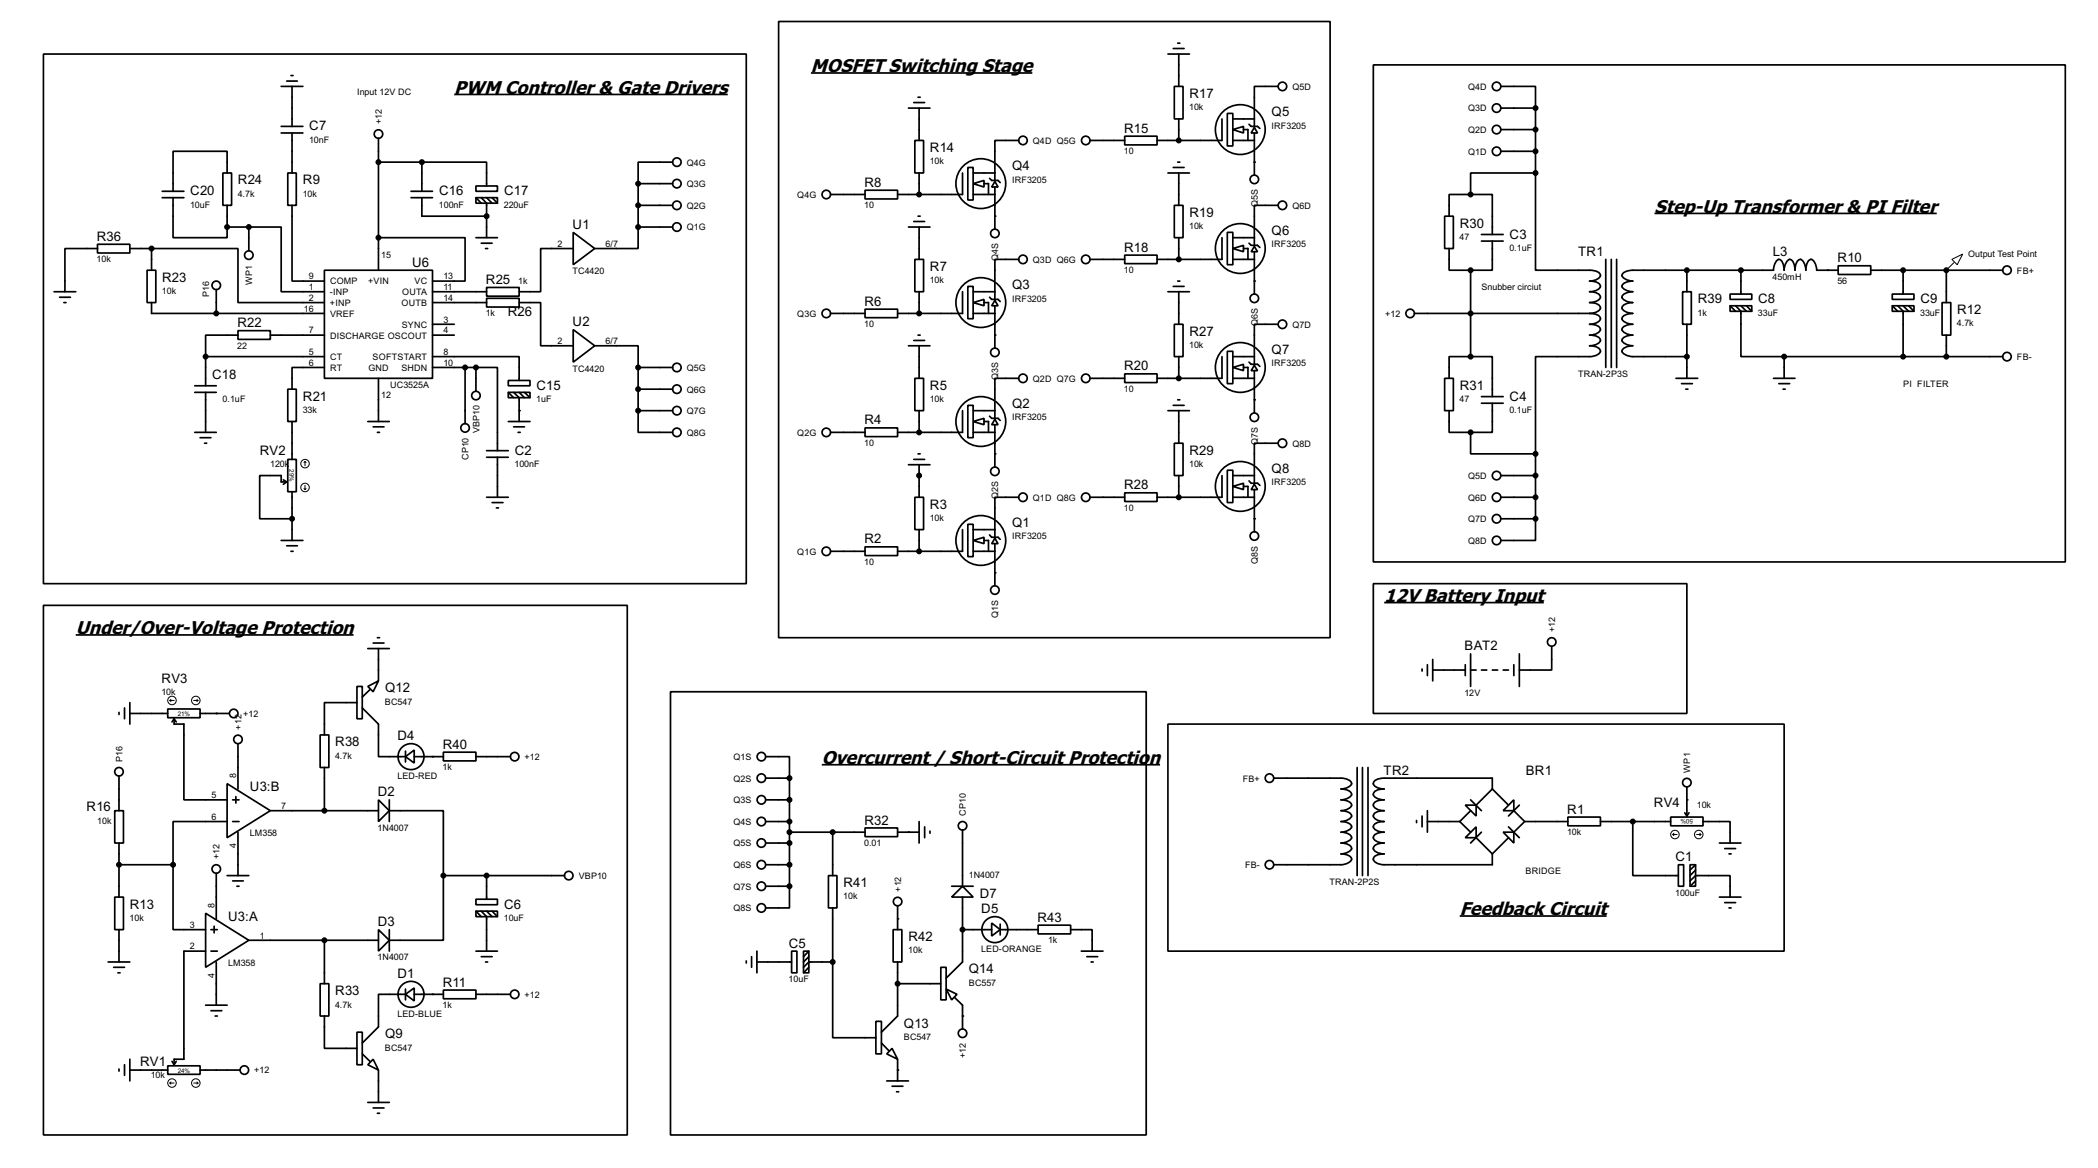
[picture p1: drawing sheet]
<svg xmlns="http://www.w3.org/2000/svg" width="493mm" height="274mm" viewBox="0 0 493 274" stroke-linecap="round" stroke-linejoin="round" font-family="sans-serif">
<g fill="none" stroke="#000" stroke-width=".4">
<path d="M10.2 12.7h165.1v124.5h-165.1zM67.4 19.1h2.5M68.4 17.8h.5M182.9 5.1h129.6v144.8h-129.6zM190.5 17.2h52M274.4 12.7h5M275.6 11.4h2.6M276.7 10.2h.5M276.9 12.7v7.6M322.6 15.3h162.6v116.8h-162.6zM66.1 20.3h5.1M66.1 29.7h5.1"/>
<path d="M66.1 31.3h5.1M68.6 20.3v9.4M68.6 31.3v9.4M88.9 32.5v31M88.9 38.1h10.2M99.1 38.1h15.2v5.6M99.1 38.1v6.9M106.7 22.2h64.3M158 38.1h-8.1v5.1M213.4 25.4h5.1M214.7 24.1h2.5M214.9 33h2.1v7.7h-2.1z"/>
<path d="M215.7 22.9h.5M215.9 25.4v7.6M227.4 39.4h1.2v7.6h-1.2zM233.7 38.4v4M239.3 33h-5.6v5.1M256.1 33h8.1M264.2 32h7.6v2.1h-7.6zM275.6 39.4h2.6M275.9 20.3h2v7.7h-2zM276.7 38.1h.5M276.9 28v5M287.1 28v5h-15.3"/>
<path d="M288.3 26.7h1.3v7.6h-1.3zM289.6 30.5l2.5-.8v1.6zM289.6 33h5.1M289.6 28h5.1M292.1 30.5h1.1v2.5M293.4 29.2l.5 .5h1.5l.6 .5M294.7 30l.7 1.3h-1.5zM294.7 25.7v4M294.7 31.3v9.9M300.3 20.3h-5.6v5.1M352.6 20.3h8.1v5.1M352.6 25.4h8.1"/>
<path d="M352.6 30.5h8.1M352.6 35.6h8.1M360.7 25.4v15.3M22.9 57.4h7.6v2.1h-7.6zM22.9 58.4h-7.6v10.2M30.5 58.4h5.1M35.6 58.4h20.3v12.7h20.3M35.6 58.4v5.1M38.1 45h5.1M38.1 46.5h5.1M40.7 46.5v9.4h12.7v-2.5M52.4 40.7h2v7.6h-2z"/>
<path d="M53.4 40.7v-5.1h-12.7v9.4M53.4 53.4h5.1M53.4 48.3v5.1M58.5 53.4h7.6v15.2h10.1M58.5 53.4v5.5M67.6 40.7h2v7.6h-2zM68.6 48.3v17.8h7.6M88.9 55.9h20.4v10.2h-7.7M96.6 45h5M96.6 46.5h5M99.1 46.5v4.3h15.2M111.8 43.7h5.1v1.3h-5.1z"/>
<path d="M111.8 46.5h5.1v1.3h-5.1zM111.8 46.5l1.3 1.3M111.8 55.9h5.1M113.1 46.5l1.2 1.3v8.1M113.1 57.2h2.5M114.1 58.4h.5M114.3 46.5l1.3 1.3M115.6 46.5l1.3 1.3M134.7 54.6l5 3.8-5 3.8zM134.7 58.4h-7.7v10.2h-5M149.9 53.4v5h-10.2M149.9 43.2h8.1"/>
<path d="M149.9 43.2v10.2M149.9 48.3h8.1M149.9 53.4h8.1M195.1 45.7h8.1M203.2 44.7h7.7v2.1h-7.7zM213.4 53.4h5.1M214.7 52.1h2.5M215.7 50.8h.5M215.9 40.7v5M215.9 53.4v7.6M226.1 40.7v5h-15.2M228.6 43.2l2.6-.8v1.6z"/>
<path d="M228.6 45.7h5.1M228.6 40.7h5.1M231.2 43.2h1v2.5M232.5 41.9l.5 .5h1.5l.5 .5M233.7 42.7l.8 1.3h-1.5zM233.7 44v9.9M264.2 60h7.6v2h-7.6zM274.4 40.7h5M275.9 48.3h2v7.6h-2zM276.9 40.7v7.6M276.9 55.9v5.1M287.1 55.9v5.1h-15.3"/>
<path d="M288.3 54.6h1.3v7.6h-1.3zM289.6 58.4l2.5-.7v1.5zM289.6 55.9h5.1M292.1 58.4h1.1v2.6M293.4 57.2l.5 .5h1.5l.6 .5M294.7 57.9l.7 1.3h-1.5zM294.7 53.6v4.1M294.7 59.2v9.9M300.3 48.3h-5.6v5.1M339.4 50.8h2v7.6h-2zM340.4 58.4v5.1h5.1M345.5 45.7h5.1v9.4"/>
<path d="M345.5 45.7h-5.1v5.1M348 55.1h5.1M348 56.7h5.1M350.6 56.7v6.8h-5.1M360.7 40.7h-15.2v5M360.7 40.7v22.8h12.7a2.15 2.15 0 0 1 2.6 1.3 2.47 2.47 0 0 1-2.6 1.3 2.15 2.15 0 0 1 2.6 1.2 2.45 2.45 0 0 1-2.6 1.3 2.17 2.17 0 0 1 2.6 1.3 2.45 2.45 0 0 1-2.6 1.2 2.12 2.12 0 0 1 2.6 1.3 2.45 2.45 0 0 1-2.6 1.3M388.7 50.2h66.3M12.7 68.6h5.1M14 69.9h2.6M15 71.1h.5M34.6 63.5h2v7.6h-2zM35.6 71.1v2.6h40.6"/>
<path d="M50.8 68.1v5.6M55.9 77.7h7.6v2.1h-7.6zM55.9 78.8h-7.6v5M63.5 78.8h12.7M76.2 63.5h25.4v25.4h-25.4zM101.6 78.8h5.1M101.6 68.6h12.7M101.6 71.1h12.7M101.6 76.2h5.1M114.3 67.6h7.7v2h-7.7zM114.3 70.1h7.7v2.1h-7.7zM122 71.1h5v10.2h7.7"/>
<path d="M134.7 77.5l5 3.8-5 3.8zM195.1 73.7h8.1M203.2 72.7h7.7v2h-7.7zM214.9 61h2.1v7.6h-2.1zM215.7 78.8h.5M215.9 68.6v5.1M226.1 68.6v5.1h-15.2M227.4 67.3h1.2v7.6h-1.2zM228.6 71.1l2.6-.7v1.5zM228.6 68.6h5.1M228.6 73.7h5.1M231.2 71.1h1v2.6"/>
<path d="M232.5 69.9l.5 .5h1.5l.5 .5M233.7 70.6l.8 1.3h-1.5zM233.7 66.3v4.1M233.7 71.9v9.9M239.3 61h-5.6v5.1M256.1 61h8.1M274.4 68.6h5M275.6 67.3h2.6M275.9 76.2h2v7.6h-2zM276.7 66.1h.5M276.9 68.6v7.6M289.6 61h5.1"/>
<path d="M300.3 76.2h-5.6v5.1M332.3 73.7h41.1M345.5 63.5v20.3M373.4 73.7a2.15 2.15 0 0 1 2.6 1.2 2.4 2.4 0 0 1-2.6 1.3 2.15 2.15 0 0 1 2.6 1.3 2.47 2.47 0 0 1-2.6 1.3 2.15 2.15 0 0 1 2.6 1.2 2.45 2.45 0 0 1-2.6 1.3 2.17 2.17 0 0 1 2.6 1.3 2.45 2.45 0 0 1-2.6 1.2h-12.7v22.9M377.2 61v25.4M378.5 61v25.4M379.8 61v25.4M395.3 68.6h2v7.6h-2zM396.3 63.5v5.1M396.3 76.2v12.7M406.4 69.1h5.1v1.3h-5.1zM406.4 71.9h5.1v1.3h-5.1z"/>
<path d="M406.4 71.9l1.3 1.3M407.7 71.9l1.3 1.3v10.6h10.1M409 63.5v5.6M409 71.9l1.3 1.3M410.3 71.9l1.2 1.3M431.8 62.5h7.7v2h-7.7zM431.8 63.5h-5a2.61 2.61 0 0 0-1.3-2.5 2.31 2.31 0 0 0-1.3 2.5 2.68 2.68 0 0 0-1.2-2.5 2.27 2.27 0 0 0-1.3 2.5l-.1-.6a2.03 2.03 0 0 0-1.2-1.9 2.7 2.7 0 0 0-1.3 2.5v-.6a2.03 2.03 0 0 0-1.2-1.9 2.68 2.68 0 0 0-1.3 2.5h-33.7a2.08 2.08 0 0 0-1.9 1.3 2.76 2.76 0 0 0 2.6 1.3h-.7a2.08 2.08 0 0 0-1.9 1.2 2.75 2.75 0 0 0 2.6 1.3 2.37 2.37 0 0 0-2.6 1.3 2.75 2.75 0 0 0 2.6 1.2h-.7a2.04 2.04 0 0 0-1.9 1.3 2.75 2.75 0 0 0 2.6 1.3h-.7a2.08 2.08 0 0 0-1.9 1.2 2.67 2.67 0 0 0 2.6 1.3h-.7a2.08 2.08 0 0 0-1.9 1.3 2.76 2.76 0 0 0 2.6 1.3h-.7a2.08 2.08 0 0 0-1.9 1.2 2.75 2.75 0 0 0 2.6 1.3 2.37 2.37 0 0 0-2.6 1.3 2.75 2.75 0 0 0 2.6 1.2h12.7M439.5 63.5h31M444.5 69.1h5.1v1.3h-5.1zM444.5 71.9h5.1v1.3h-5.1zM444.5 71.9l1.3 1.3M445.8 71.9l1.3 1.3v10.6"/>
<path d="M447.1 63.5v5.6M447.1 71.9l1.3 1.3M448.4 71.9l1.2 1.3M456.2 71.1h2.1v7.7h-2.1zM457.2 63.5v7.6M457.2 78.8v5M45.8 90.7h5M45.8 92.2h5M48.3 83.8v6.9M48.3 92.2v9.4M48.3 83.8h27.9M67.6 91.5h2v7.6h-2z"/>
<path d="M68.6 99.1v8.9M76.2 86.4h-7.6v5.1M86.4 99.1h5.1M88.9 88.9v10.2M101.6 83.8h20.4v5.6M101.6 86.4h10.2M109.3 86.4v13.2M111.8 86.4h5.1v19.5M111.8 86.4v5.6M119.4 89.4h5.1v1.3h-5.1zM119.4 92.2h5.1v1.3h-5.1zM119.4 99.1h5.1"/>
<path d="M119.4 92.2l1.3 1.3M120.7 92.2l1.3 1.3v5.6M122 92.2l1.2 1.3M123.2 92.2l1.3 1.3M139.7 81.3h10.2v5.1M149.9 96.5v5.1h8.1M149.9 86.4v10.1M149.9 91.5h8.1M149.9 96.5h8.1M149.9 86.4h8.1M213.4 81.3h5.1M214.7 80h2.5"/>
<path d="M214.9 88.9h2.1v7.6h-2.1zM215.9 81.3v7.6M215.9 96.5v5.1M226.1 96.5v5.1h-15.2M227.4 95.3h1.2v7.6h-1.2zM228.6 99.1l2.6-.8v1.5zM228.6 96.5h5.1M231.2 99.1h1v2.5M232.5 97.8l.5 .5h1.5l.5 .5M233.7 98.6l.8 1.2h-1.5zM233.7 94.2v4.1M233.7 99.8v9.9"/>
<path d="M239.3 88.9h-5.6v5.1M256.1 88.9h8.1M264.2 87.9h7.6v2h-7.6zM274.4 96.5h5M275.6 95.3h2.6M276.7 94h.5M276.9 83.8v5.1M276.9 96.5v7.7M287.1 83.8v5.1h-15.3M288.3 82.6h1.3v7.6h-1.3zM289.6 86.4l2.5-.8v1.5zM289.6 83.8h5.1"/>
<path d="M289.6 88.9h5.1M292.1 86.4h1.1v2.5M293.4 85.1l.5 .5h1.5l.6 .5M294.7 85.9l.7 1.2h-1.5zM294.7 81.5v4.1M294.7 87.1v9.9M339.4 88.9h2v7.6h-2zM340.4 96.5v5.1h5.1M345.5 83.8h5.1v9.4M345.5 83.8h-5.1v5.1M348 93.2h5.1M348 94.8h5.1"/>
<path d="M350.6 94.8v6.8h-5.1M393.7 88.9h5.1M395 90.2h2.6M396 91.5h.5M416.6 88.9h5.1M417.9 90.2h2.5M418.9 91.5h.5M419.1 83.8h51.4M419.1 83.8v5.1M45.8 101.6h5M47 102.9h2.6M48.1 104.2h.5"/>
<path d="M66.6 112.8l.8 .5M67.4 113.3h-1.3v-1.5h-5.1v10.1h7.6M67.4 113.3l-.8 .5M67.6 108h2v7.6h-2zM68.6 115.6v11.4M87.7 100.3h2.5M88.7 101.6h.5M114.3 116.9h5.1M114.3 105.9h5.1M114.3 107.5h5.1M115.6 118.1h2.6M116.6 119.4h.5"/>
<path d="M116.9 107.5v9.4M120.7 100.3h2.5M121.7 101.6h.5M195.1 101.6h8.1M203.2 100.6h7.7v2h-7.7zM213.4 109.2h5.1M214.7 108h2.5M214.9 116.9h2.1v7.6h-2.1zM215.7 106.7h.5M215.9 109.2v7.7M228.6 101.6h5.1M239.3 116.9h-5.6v5"/>
<path d="M256.1 116.9h8.1M264.2 115.8h7.6v2.1h-7.6zM275.9 104.2h2v7.6h-2zM276.9 111.8v5.1M287.1 111.8v5.1h-15.3M288.3 110.5h1.3v7.6h-1.3zM289.6 114.3l2.5-.7v1.5zM289.6 116.9h5.1M289.6 111.8h5.1M292.1 114.3h1.1v2.6M293.4 113l.5 .6h1.5l.6 .5M294.7 113.8l.7 1.3h-1.5z"/>
<path d="M294.7 109.5v4.1M294.7 115.1v9.9M300.3 104.2h-5.6v5M345.5 101.6v5.1h15.2M352.6 116.9h8.1M352.6 111.8h8.1M360.7 106.7v15.2M66.1 127h5.1M67.4 128.3h2.5M68.4 129.6h.5M195.1 129.6h8.1M203.2 128.5h7.7v2.1h-7.7z"/>
<path d="M215.9 124.5v5.1M226.1 124.5v5.1h-15.2M227.4 123.2h1.2v7.6h-1.2zM228.6 127l2.6-.7v1.5zM228.6 129.6h5.1M228.6 124.5h5.1M231.2 127h1v2.6M232.5 125.7l.5 .6h1.5l.5 .5M233.7 126.5l.8 1.3h-1.5zM233.7 122.2v4.1M233.7 127.8v9.9M322.6 137.2h73.7v30.5h-73.7z"/>
<path d="M352.6 121.9h8.1M360.7 121.9v5.1h-8.1M10.2 142.3h137.2v124.4h-137.2zM17.8 149.2h65.3M86.4 152.4h5.1M87.7 151.1h2.5M88.7 149.9h.5M88.9 152.4v7.6M325.2 141.6h37.5M334.1 157.2v.5M335.3 156.2v2.6M336.6 157.5h7.6"/>
<path d="M336.6 155v5M344.2 156.2v2.6M345.5 157.5h1.3M345.5 153.7v7.6M348 157.5h1.3M350.6 157.5h1.2M353.1 157.5h1.3M355.6 156.2v2.6M356.9 153.7v7.6M364.5 151.9v5.6h-7.6M28 167.4v.5M29.3 166.4v2.5"/>
<path d="M30.5 167.7h8.9M30.5 165.1v5.1M39.4 166.6h7.6v2.1h-7.6zM40.9 168.9v1.3h2.3v17.8h10.2M40.9 168.9l-.5 .8M40.9 168.9l.5 .8M47 167.7h6.9M55.9 174.8v10.6M75.2 172.7h2.1v7.7h-2.1zM83.9 161.3h1.2v7.6h-1.2zM83.9 165.1h-7.7v7.6M85.1 166.4l3.8 3.8v7.6h6.4"/>
<path d="M86.4 161.3l2.5-1.3-1.2 2.6zM86.9 162.1l-1.8 1.7M95.3 177.8l2-1.5v3zM95.3 176.5v2.6M97.3 177.8h6.9M104.2 176.8h7.6v2h-7.6zM111.8 177.8h8.1M157.5 162.6h111.8v104.1h-111.8zM179.9 177.8h5.6v5.1M193.1 179.7h79.4M274.4 170.2h144.7v53.3h-144.7zM27 190.5h2v7.6h-2z"/>
<path d="M28 182.4v8.1M28 198.1v12.7M53.4 184.2l10.1 6.3-10.1 6.4zM53.4 193.1h-12.7v10.1M54.7 193.1h1.5M54.7 188h1.5M55.4 187.2v1.5M55.9 195.6v10.2M63.5 190.5h25.4M76.2 180.4v10.1M88.9 188l2.6 2.5-2.6 2.6zM91.5 190.5h12.7v15.3"/>
<path d="M91.5 188v5.1M179.9 198.1h5.6M179.9 193.1h5.6M179.9 188h5.6M179.9 182.9h5.6M185.5 182.9v25.4M185.5 195.6h17.7M195.6 195.6v10.2M203.2 194.6h7.7v2h-7.7zM210.9 195.6h5M215.9 193.1v5M217.2 194.3v2.6"/>
<path d="M218.5 195.3v.5M226.1 195.1v13.2M299.3 182.9h15.7a2.29 2.29 0 0 1 2.5 1.3 2.65 2.65 0 0 1-2.5 1.2 2.24 2.24 0 0 1 2.5 1.3 2.65 2.65 0 0 1-2.5 1.3h.6a2.01 2.01 0 0 1 1.9 1.2 2.58 2.58 0 0 1-2.5 1.3h.6a2.01 2.01 0 0 1 1.9 1.3 2.66 2.66 0 0 1-2.5 1.3h.6a2.01 2.01 0 0 1 1.9 1.2 2.65 2.65 0 0 1-2.5 1.3 2.29 2.29 0 0 1 2.5 1.3 2.65 2.65 0 0 1-2.5 1.2 2.24 2.24 0 0 1 2.5 1.3 2.65 2.65 0 0 1-2.5 1.3h.6a2.01 2.01 0 0 1 1.9 1.2 2.58 2.58 0 0 1-2.5 1.3h-15.7M318.8 180.4v25.4M320.1 180.4v25.4M321.4 180.4v25.4M332.8 192.8v.5M334.1 191.8v2.5M335.3 193.1h7.6M335.3 190.5v5.1M342.9 193.1l2.6 2.5M344.2 189.2h2.6v2.6z"/>
<path d="M344.2 196.9l2.6-2.6v2.6zM345.5 188l2.5 2.5M345.5 190.5l-2.6 2.6M346.8 196.9l3.8 3.8M348 195.6l-2.5 2.5M350.6 185.4v-2.5h-25.4a2.14 2.14 0 0 0-2.6 1.3 2.4 2.4 0 0 0 2.6 1.2 2.84 2.84 0 0 0-2.5 .9 .89 .89 0 0 0 .6 1.2l1.9 .5a2.12 2.12 0 0 0-2.6 1.2 2.35 2.35 0 0 0 2.6 1.3 2.12 2.12 0 0 0-2.6 1.3 2.41 2.41 0 0 0 2.6 1.3 2.12 2.12 0 0 0-2.6 1.2 2.4 2.4 0 0 0 2.6 1.3 2.14 2.14 0 0 0-2.6 1.3 2.4 2.4 0 0 0 2.6 1.2 2.84 2.84 0 0 0-2.5 .9 .89 .89 0 0 0 .6 1.2l1.9 .5a2.12 2.12 0 0 0-2.6 1.2 2.35 2.35 0 0 0 2.6 1.3h25.4v-2.5M350.6 185.4l-3.8 3.8M350.6 185.4l3.8 3.8M353.1 195.6h2.5v2.5zM354.4 194.3l2.5 2.6M354.4 196.9l-3.8 3.8M355.6 188v2.5h-2.5z"/>
<path d="M355.6 190.5l2.6 2.6M356.9 189.2l-2.5 2.6M358.2 193.1h10.1M358.2 193.1l-2.6 2.5M368.3 192h7.7v2.1h-7.7zM376 193.1h16.5M383.6 193.1v12.7h10.7M392.5 192h7.6v2.1h-7.6zM395.8 191l.5 .8M396.3 184.9v6.9M396.8 191l-.5 .8M400.1 193.1h6.3v5"/>
<path d="M403.9 198.1h5.1M405.2 199.4h2.5M27 210.8h2v7.7h-2zM28 218.5v7.6M28 203.2h12.7M40.7 203.2v15.3h7.6M48.3 214.6l10.2 6.4-10.2 6.3zM49.6 218.5h1.5M50.3 217.7v1.5M50.8 205.2v10.7M53.4 205.8h5.1M54.7 207h2.5"/>
<path d="M55.7 208.3h.5M88.9 218.5l2.6 2.5-2.6 2.5zM91.5 218.5v5M104.2 205.8v15.2h-12.7M104.2 205.8h28.4M111.8 211.3h5.1v1.3h-5.1zM111.8 214.1h5.1v1.3h-5.1zM111.8 214.1l1.3 1.3M113.1 214.1l1.2 1.3v8.1M114.3 205.8v5.5M114.3 214.1l1.3 1.3M115.6 214.1l1.3 1.3"/>
<path d="M179.9 203.2h5.6M179.9 208.3h5.6M185.5 208.3v5.1h-5.6M194.6 205.8h2v7.6h-2zM195.6 213.4v12.7M209.8 218.5h2.1v7.6h-2.1zM210.9 212.9v5.6M223.6 208.3h5M226.1 208.3l2.5 2.5h-5zM226.1 210.8v15.3l-3.8 3.8M226.1 218.5h6.9M233 216.9l2 1.6-2 1.5z"/>
<path d="M235 218.5h8.9M235 217.2v2.5M243.9 217.4h7.6v2.1h-7.6zM251.5 218.5h5.1v5M342.9 215.3h34.5M394.3 203.2h1.2v5.1h-1.2zM397 203.2h1.3v5.1h-1.3zM397 207l1.3-1.2h8.1v5M398.3 203.2l-1.3 1.3M398.3 204.5l-1.3 1.3M398.3 207l-1.3 1.3M403.9 210.8h5.1"/>
<path d="M405.2 212.1h2.5M406.2 213.4h.5M406.2 200.7h.5M25.4 226.1h5.1M26.7 227.3h2.6M27.7 228.6h.5M48.3 223.5h-5.1v25.4h-2.3v1.3M48.3 236.2h5.1M49.6 223.5h1.5M49.6 237.5h2.5M50.6 238.8h.5M50.8 226.1v10.1"/>
<path d="M58.5 221h30.4M75.2 231.2h2.1v7.6h-2.1zM76.2 238.8v7.6h7.7M76.2 221v10.2M95.3 233.7l2-1.5v3zM95.3 233.7h-6.4v7.6l-3.8 3.8M95.3 232.4v2.6M97.3 233.7h6.9M104.2 232.7h7.6v2h-7.6zM111.8 233.7h8.1M111.8 223.5h5.1M113.1 224.8h2.5"/>
<path d="M114.1 226.1h.5M175.3 225.8v.5M176.6 224.8v2.5M177.8 226.1h8.2M177.8 223.5v5.1M186 223.5h1.2v5.1h-1.2zM188.8 223.5h1.2v5.1h-1.2zM190 223.5l-1.2 1.3M190 224.8l-1.2 1.3M190 227.3l-1.2 1.3M195.6 226.1v17.8h10.2M195.6 226.1h-5.6l-1.2 1.2"/>
<path d="M210.9 226.1v12.7l-3.8 3.8M210.9 231.2h10.1M221 227.3h1.3v7.7h-1.3zM222.3 232.4l2.5 1.3-1.2 1.3zM224.3 234.5l1.8 1.7v5.6M254 223.5h5.1M255.3 224.8h2.6M256.3 226.1h.5M28 251.2v.5M29.3 250.2v2.5M30.5 251.5h8.9M30.5 248.9v5.1"/>
<path d="M39.4 250.5h7.6v2h-7.6zM40.4 249.4l.5 .8M41.4 249.4l-.5 .8M47 251.5h9.4M83.9 242.6h1.2v7.6h-1.2zM85.1 247.7l1.8 1.7M86.4 259.1h5.1M87.7 248.9l1.2 2.6-2.5-1.3zM88.9 251.5v7.6M205.8 240h1.3v7.7h-1.3zM207.1 245.1l1.7 1.8M208.3 254h5.1"/>
<path d="M209.6 246.4l1.3 2.5-2.6-1.2zM209.6 255.3h2.5M210.6 256.6h.5M210.9 248.9v5.1M87.7 260.4h2.5M88.7 261.6h.5"/>
<circle cx="88.9" cy="31.5" r="1"/>
<circle cx="159" cy="38.1" r="1"/>
<circle cx="240.3" cy="33" r="1"/>
<circle cx="255" cy="33" r="1"/>
<circle cx="291.3" cy="30.5" r="5.9"/>
<circle cx="301.2" cy="20.3" r="1"/>
<circle cx="351.5" cy="30.5" r="1"/>
<circle cx="351.5" cy="35.6" r="1"/>
<circle cx="351.5" cy="25.4" r="1"/>
<circle cx="351.5" cy="20.3" r="1"/>
<circle cx="58.4" cy="60" r="1"/>
<circle cx="159" cy="43.2" r="1"/>
<circle cx="159" cy="48.3" r="1"/>
<circle cx="159" cy="53.4" r="1"/>
<circle cx="194.1" cy="45.7" r="1"/>
<circle cx="230.4" cy="43.2" r="5.9"/>
<circle cx="233.7" cy="54.9" r="1"/>
<circle cx="291.3" cy="58.4" r="5.9"/>
<circle cx="294.6" cy="42.2" r="1"/>
<circle cx="301.2" cy="48.3" r="1"/>
<circle cx="50.8" cy="67.1" r="1"/>
<circle cx="194.1" cy="73.7" r="1"/>
<circle cx="230.4" cy="71.1" r="5.9"/>
<circle cx="240.3" cy="61" r="1"/>
<circle cx="255" cy="61" r="1"/>
<circle cx="294.6" cy="70.1" r="1"/>
<circle cx="301.2" cy="76.2" r="1"/>
<circle cx="331.2" cy="73.7" r="1"/>
<circle cx="471.4" cy="63.5" r="1"/>
<circle cx="111.8" cy="93" r="1"/>
<circle cx="159" cy="96.5" r="1"/>
<circle cx="159" cy="86.4" r="1"/>
<circle cx="159" cy="91.5" r="1"/>
<circle cx="230.4" cy="99.1" r="5.9"/>
<circle cx="233.7" cy="82.8" r="1"/>
<circle cx="240.3" cy="88.9" r="1"/>
<circle cx="255" cy="88.9" r="1"/>
<circle cx="291.3" cy="86.4" r="5.9"/>
<circle cx="294.6" cy="98.1" r="1"/>
<circle cx="471.4" cy="83.8" r="1"/>
<circle cx="109.2" cy="100.6" r="1"/>
<circle cx="159" cy="101.6" r="1"/>
<circle cx="194.1" cy="101.6" r="1"/>
<circle cx="233.7" cy="110.8" r="1"/>
<circle cx="240.3" cy="116.9" r="1"/>
<circle cx="255" cy="116.9" r="1"/>
<circle cx="291.3" cy="114.3" r="5.9"/>
<circle cx="301.2" cy="104.2" r="1"/>
<circle cx="351.5" cy="116.9" r="1"/>
<circle cx="351.5" cy="111.8" r="1"/>
<circle cx="194.1" cy="129.6" r="1"/>
<circle cx="230.4" cy="127" r="5.9"/>
<circle cx="233.7" cy="138.7" r="1"/>
<circle cx="294.6" cy="126" r="1"/>
<circle cx="351.5" cy="121.9" r="1"/>
<circle cx="351.5" cy="127" r="1"/>
<circle cx="364.5" cy="150.9" r="1"/>
<circle cx="54.9" cy="167.7" r="1"/>
<circle cx="55.9" cy="173.8" r="1"/>
<circle cx="96.5" cy="177.8" r="3.1"/>
<circle cx="120.9" cy="177.8" r="1"/>
<circle cx="178.8" cy="177.8" r="1"/>
<circle cx="27.9" cy="181.4" r="1"/>
<circle cx="178.8" cy="182.9" r="1"/>
<circle cx="178.8" cy="188" r="1"/>
<circle cx="178.8" cy="193.1" r="1"/>
<circle cx="178.8" cy="198.1" r="1"/>
<circle cx="226.1" cy="194.1" r="1"/>
<circle cx="298.2" cy="182.9" r="1"/>
<circle cx="396.2" cy="183.9" r="1"/>
<circle cx="50.8" cy="204.2" r="1"/>
<circle cx="133.6" cy="205.8" r="1"/>
<circle cx="178.8" cy="208.3" r="1"/>
<circle cx="178.8" cy="213.4" r="1"/>
<circle cx="178.8" cy="203.2" r="1"/>
<circle cx="210.8" cy="211.9" r="1"/>
<circle cx="233.7" cy="218.5" r="3.1"/>
<circle cx="298.2" cy="203.2" r="1"/>
<circle cx="96.5" cy="233.7" r="3.1"/>
<circle cx="120.9" cy="233.7" r="1"/>
<circle cx="57.4" cy="251.5" r="1"/>
<circle cx="226.1" cy="242.8" r="1"/>
</g>
<g fill="#000">
<circle cx="294.7" cy="38.1" r=".2"/>
<circle cx="114.3" cy="50.8" r=".2"/>
<circle cx="233.7" cy="50.8" r=".2"/>
<circle cx="233.7" cy="78.8" r=".2"/>
<circle cx="294.7" cy="66.1" r=".2"/>
<circle cx="429.3" cy="63.5" r=".2"/>
<circle cx="457.2" cy="63.5" r=".2"/>
<circle cx="122" cy="96.5" r=".2"/>
<circle cx="294.7" cy="94" r=".2"/>
<circle cx="215.9" cy="111.8" r=".2"/>
<circle cx="233.7" cy="106.7" r=".2"/>
<circle cx="233.7" cy="134.6" r=".2"/>
<circle cx="294.7" cy="121.9" r=".2"/>
<circle cx="50.8" cy="167.7" r=".2"/>
<circle cx="101.6" cy="177.8" r=".2"/>
<circle cx="213.4" cy="195.6" r=".2"/>
<circle cx="396.3" cy="188" r=".2"/>
<circle cx="210.9" cy="215.9" r=".2"/>
<circle cx="101.6" cy="233.7" r=".2"/>
<circle cx="226.1" cy="238.8" r=".2"/>
<circle cx="210.9" cy="251.5" r=".2"/>
</g>
<g fill="#000" stroke="#000" stroke-width=".4">
<circle cx="88.9" cy="38.1" r=".5"/>
<circle cx="99.1" cy="38.1" r=".5"/>
<circle cx="276.9" cy="33" r=".5"/>
<circle cx="360.7" cy="25.4" r=".5"/>
<circle cx="360.7" cy="30.5" r=".5"/>
<circle cx="360.7" cy="35.6" r=".5"/>
<circle cx="35.6" cy="58.4" r=".5"/>
<circle cx="53.3" cy="53.4" r=".5"/>
<circle cx="58.4" cy="53.4" r=".5"/>
<circle cx="88.9" cy="55.9" r=".5"/>
<circle cx="114.3" cy="50.8" r=".5"/>
<circle cx="149.9" cy="53.4" r=".5"/>
<circle cx="149.9" cy="43.2" r=".5"/>
<circle cx="149.9" cy="48.3" r=".5"/>
<circle cx="215.9" cy="45.7" r=".5"/>
<circle cx="345.4" cy="45.7" r=".5"/>
<circle cx="360.7" cy="40.7" r=".5"/>
<circle cx="50.8" cy="73.7" r=".5"/>
<circle cx="215.9" cy="73.7" r=".5"/>
<circle cx="276.9" cy="61" r=".5"/>
<circle cx="345.4" cy="63.5" r=".5"/>
<circle cx="345.4" cy="73.7" r=".5"/>
<circle cx="396.2" cy="63.5" r=".5"/>
<circle cx="408.9" cy="63.5" r=".5"/>
<circle cx="447" cy="63.5" r=".5"/>
<circle cx="457.2" cy="63.5" r=".5"/>
<circle cx="48.3" cy="83.8" r=".5"/>
<circle cx="109.2" cy="86.4" r=".5"/>
<circle cx="111.8" cy="86.4" r=".5"/>
<circle cx="149.9" cy="91.5" r=".5"/>
<circle cx="149.9" cy="86.4" r=".5"/>
<circle cx="149.9" cy="96.5" r=".5"/>
<circle cx="276.9" cy="88.9" r=".5"/>
<circle cx="345.4" cy="83.8" r=".5"/>
<circle cx="396.2" cy="83.8" r=".5"/>
<circle cx="419.1" cy="83.8" r=".5"/>
<circle cx="447" cy="83.8" r=".5"/>
<circle cx="457.2" cy="83.8" r=".5"/>
<circle cx="215.9" cy="111.8" r=".5"/>
<circle cx="215.9" cy="101.6" r=".5"/>
<circle cx="276.9" cy="116.9" r=".5"/>
<circle cx="345.4" cy="101.6" r=".5"/>
<circle cx="360.7" cy="111.8" r=".5"/>
<circle cx="360.7" cy="116.9" r=".5"/>
<circle cx="360.7" cy="106.7" r=".5"/>
<circle cx="68.6" cy="121.9" r=".5"/>
<circle cx="215.9" cy="129.6" r=".5"/>
<circle cx="360.7" cy="121.9" r=".5"/>
<circle cx="76.2" cy="190.5" r=".5"/>
<circle cx="185.4" cy="195.6" r=".5"/>
<circle cx="185.4" cy="188" r=".5"/>
<circle cx="185.4" cy="193.1" r=".5"/>
<circle cx="185.4" cy="182.9" r=".5"/>
<circle cx="185.4" cy="198.1" r=".5"/>
<circle cx="195.6" cy="195.6" r=".5"/>
<circle cx="383.5" cy="193.1" r=".5"/>
<circle cx="27.9" cy="203.2" r=".5"/>
<circle cx="40.6" cy="203.2" r=".5"/>
<circle cx="104.1" cy="205.8" r=".5"/>
<circle cx="114.3" cy="205.8" r=".5"/>
<circle cx="185.4" cy="203.2" r=".5"/>
<circle cx="185.4" cy="208.3" r=".5"/>
<circle cx="226.1" cy="218.5" r=".5"/>
<circle cx="76.2" cy="221" r=".5"/>
<circle cx="195.6" cy="226.1" r=".5"/>
<circle cx="210.8" cy="231.2" r=".5"/>
</g>
<g fill="none" stroke="#000" stroke-width=".23">
<path d="M458.5 61l2.6-1.3-1.3 2.5zM459 61.7l-1.8 1.8M71.4 114.8l.3 .3M71.7 108.5l.2 .2M71.7 108.5l-.3 .2M71.7 108.5v1M71.7 114.1v1M71.9 114.8l-.2 .3M39.9 164.6h1M39.9 164.6l.3 .3M40.2 164.4l-.3 .2M45.5 164.6h1"/>
<path d="M46.3 164.4l.2 .2M46.5 164.6l-.2 .3M393 196.1l.2 .3M393 196.1h1M393.2 195.8l-.2 .3M398.6 196.1h1M399.3 195.8l.3 .3M399.6 196.1l-.3 .3M39.9 254.5h1M39.9 254.5l.3 .3M40.2 254.3l-.3 .2M45.5 254.5h1"/>
<path d="M46.3 254.3l.2 .2M46.5 254.5l-.2 .3"/>
<circle cx="71.6" cy="114.6" r="1"/>
<circle cx="71.6" cy="109" r="1"/>
<circle cx="40.4" cy="164.6" r="1"/>
<circle cx="46" cy="164.6" r="1"/>
<circle cx="393.4" cy="196.1" r="1"/>
<circle cx="399" cy="196.1" r="1"/>
<circle cx="40.4" cy="254.5" r="1"/>
<circle cx="46" cy="254.5" r="1"/>
</g>
<g font-size="5.2">
<text x="190.5" y="16.9">MOSFET Switching Stage</text>
<text x="106.7" y="22">PWM Controller &amp; Gate Drivers</text>
<text x="388.7" y="50">Step-Up Transformer &amp; PI Filter</text>
<text x="325.2" y="141.4">12V Battery Input</text>
<text x="17.8" y="149">Under/Over-Voltage Protection</text>
<text x="193.1" y="179.5">Overcurrent / Short-Circuit Protectio</text>
<text x="269.9" y="179.5">n</text>
<text x="342.9" y="215.1">Feedback Circuit</text>
</g>
<g font-size="3.5">
<text x="279.4" y="23">R17</text>
<text x="298.7" y="27.3">Q5</text>
<text x="72.7" y="30.7">C7</text>
<text x="218.5" y="35.7">R14</text>
<text x="264.1" y="31.2">R15</text>
<text x="237.8" y="40">Q4</text>
<text x="44.7" y="45.9">C20</text>
<text x="55.9" y="43.4">R24</text>
<text x="71.2" y="43.4">R9</text>
<text x="103.2" y="45.9">C16</text>
<text x="118.4" y="45.9">C17</text>
<text x="203.1" y="43.9">R8</text>
<text x="134.5" y="53.8">U1</text>
<text x="279.4" y="50.9">R19</text>
<text x="342.9" y="53.5">R30</text>
<text x="22.8" y="56.6">R36</text>
<text x="264.1" y="59.2">R18</text>
<text x="298.7" y="55.3">Q6</text>
<text x="354.6" y="56.1">C3</text>
<text x="96.8" y="62.7">U6</text>
<text x="218.5" y="63.6">R7</text>
<text x="370.7" y="60.2">TR1</text>
<text x="416.5" y="60.2">L3</text>
<text x="431.7" y="61.7">R10</text>
<text x="38.1" y="66.2">R23</text>
<text x="114.2" y="66.7">R25</text>
<text x="203.1" y="71.9">R6</text>
<text x="237.8" y="68">Q3</text>
<text x="398.8" y="71.3">R39</text>
<text x="413" y="71.3">C8</text>
<text x="451.1" y="71.3">C9</text>
<text x="55.8" y="76.9">R22</text>
<text x="119.3" y="74.4">R26</text>
<text x="134.5" y="76.7">U2</text>
<text x="459.8" y="73.8">R12</text>
<text x="279.4" y="78.9">R27</text>
<text x="298.7" y="83.2">Q7</text>
<text x="49.8" y="89.1">C18</text>
<text x="264.1" y="87.1">R20</text>
<text x="71.2" y="94.2">R21</text>
<text x="126" y="91.6">C15</text>
<text x="218.5" y="91.6">R5</text>
<text x="237.8" y="95.9">Q2</text>
<text x="342.9" y="91.6">R31</text>
<text x="354.6" y="94.2">C4</text>
<text x="203.1" y="99.8">R4</text>
<text x="61" y="106.9">RV2</text>
<text x="120.9" y="106.9">C2</text>
<text x="279.4" y="106.9">R29</text>
<text x="298.7" y="111.2">Q8</text>
<text x="218.5" y="119.6">R3</text>
<text x="264.1" y="115">R28</text>
<text x="237.8" y="123.9">Q1</text>
<text x="203.1" y="127.7">R2</text>
<text x="344.1" y="152.9">BAT2</text>
<text x="38" y="160.4">RV3</text>
<text x="90.5" y="162.7">Q12</text>
<text x="93.4" y="174">D4</text>
<text x="78.8" y="175.4">R38</text>
<text x="104" y="176">R40</text>
<text x="58.7" y="185.9">U3:B</text>
<text x="325" y="182">TR2</text>
<text x="358.4" y="182">BR1</text>
<text x="20.4" y="190.7">R16</text>
<text x="88.8" y="187.2">D2</text>
<text x="368.2" y="191.2">R1</text>
<text x="388.5" y="189.6">RV4</text>
<text x="203.1" y="193.8">R32</text>
<text x="393.6" y="202.4">C1</text>
<text x="198.2" y="208.5">R41</text>
<text x="30.5" y="213.5">R13</text>
<text x="118.4" y="213.5">C6</text>
<text x="230.2" y="211">D7</text>
<text x="230.5" y="214.6">D5</text>
<text x="53.6" y="216.4">U3:A</text>
<text x="88.8" y="217.7">D3</text>
<text x="213.4" y="221.2">R42</text>
<text x="243.7" y="216.6">R43</text>
<text x="185.3" y="222.7">C5</text>
<text x="78.8" y="233.9">R33</text>
<text x="93.4" y="229.8">D1</text>
<text x="104" y="231.9">R11</text>
<text x="227.6" y="228.8">Q14</text>
<text x="90.5" y="244">Q9</text>
<text x="212.4" y="241.5">Q13</text>
<text x="32.9" y="250.5">RV1</text>
</g>
<g font-size="2.4">
<text x="83.9" y="22.3">Input 12V DC</text>
<text x="303.6" y="21.1">Q5D</text>
<text x="344.9" y="21.1">Q4D</text>
<text x="89.7" y="29.2" transform="rotate(-90 89.7 29.2)">+12</text>
<text x="279.4" y="25.9">10k</text>
<text x="344.9" y="26.2">Q3D</text>
<text x="72.6" y="33.5">10nF</text>
<text x="242.6" y="33.8">Q4D Q5G</text>
<text x="298.7" y="30.3">IRF3205</text>
<text x="344.9" y="31.3">Q2D</text>
<text x="161.3" y="38.9">Q4G</text>
<text x="218.4" y="38.6">10k</text>
<text x="264" y="36.3">10</text>
<text x="344.9" y="36.3">Q1D</text>
<text x="55.9" y="46.2">4.7k</text>
<text x="71.1" y="46.2">10k</text>
<text x="161.3" y="44">Q3G</text>
<text x="187.3" y="46.5">Q4G</text>
<text x="237.7" y="43">IRF3205</text>
<text x="44.7" y="48.8">10uF</text>
<text x="103.1" y="48.8">100nF</text>
<text x="118.4" y="48.8">220uF</text>
<text x="161.3" y="49">Q2G</text>
<text x="203" y="49">10</text>
<text x="279.4" y="53.9">10k</text>
<text x="295.5" y="48.7" transform="rotate(-90 295.5 48.7)">Q5S</text>
<text x="303.6" y="49">Q6D</text>
<text x="131" y="58">2</text>
<text x="142.3" y="58">6/7</text>
<text x="161.3" y="54.2">Q1G</text>
<text x="298.7" y="58.2">IRF3205</text>
<text x="342.9" y="56.4">47</text>
<text x="354.6" y="58.9">0.1uF</text>
<text x="22.7" y="61.7">10k</text>
<text x="72.6" y="65.6">9</text>
<text x="89.6" y="60.6">15</text>
<text x="104.2" y="65.6">13</text>
<text x="134.5" y="64.4">TC4420</text>
<text x="234.5" y="61.4" transform="rotate(-90 234.5 61.4)">Q4S</text>
<text x="242.6" y="61.7">Q3D Q6G</text>
<text x="264" y="64.2">10</text>
<text x="416.4" y="65.7">450mH</text>
<text x="462.3" y="60.5">Output Test Point</text>
<text x="473.8" y="64.3">FB+</text>
<text x="38.1" y="69.1">10k</text>
<text x="49.1" y="69.8" transform="rotate(-90 49.1 69.8)">P16</text>
<text x="59.3" y="66.9" transform="rotate(-90 59.3 66.9)">WP1</text>
<text x="72.6" y="68.1">1</text>
<text x="72.6" y="70.7">2</text>
<text x="77.5" y="69.4">-INP</text>
<text x="77.5" y="71.9">+INP</text>
<text x="77.5" y="66.9">COMP</text>
<text x="86.5" y="66.7">+VIN</text>
<text x="94.3" y="71.9">OUTB</text>
<text x="94.5" y="69.4">OUTA</text>
<text x="97.4" y="66.9">VC</text>
<text x="104.2" y="68.1">11</text>
<text x="104.2" y="70.7">14</text>
<text x="121.8" y="66.7">1k</text>
<text x="218.4" y="66.6">10k</text>
<text x="237.7" y="70.9">IRF3205</text>
<text x="348" y="68.1">Snubber circiut</text>
<text x="431.6" y="66.7">56</text>
<text x="71.4" y="73.3">16</text>
<text x="77.5" y="74.4">VREF</text>
<text x="94.4" y="77">SYNC</text>
<text x="104.2" y="75.8">3</text>
<text x="114.1" y="74.4">1k</text>
<text x="187.3" y="74.4">Q3G</text>
<text x="203" y="76.9">10</text>
<text x="295.5" y="76.7" transform="rotate(-90 295.5 76.7)">Q6S</text>
<text x="303.6" y="77">Q7D</text>
<text x="325.4" y="74.4">+12</text>
<text x="398.8" y="74.2">1k</text>
<text x="413" y="74.2">33uF</text>
<text x="451.1" y="74.2">33uF</text>
<text x="459.7" y="76.7">4.7k</text>
<text x="55.7" y="81.9">22</text>
<text x="72.6" y="83.4">5</text>
<text x="72.6" y="78.3">7</text>
<text x="77.5" y="79.6">DISCHARGE OSCOUT</text>
<text x="104.2" y="83.4">8</text>
<text x="104.2" y="78.3">4</text>
<text x="131" y="80.8">2</text>
<text x="142.3" y="80.8">6/7</text>
<text x="279.4" y="81.8">10k</text>
<text x="72.6" y="86">6</text>
<text x="77.5" y="87.1">RT</text>
<text x="77.5" y="84.6">CT</text>
<text x="86.5" y="87.2">GND</text>
<text x="87.5" y="84.6">SOFTSTART</text>
<text x="94.3" y="87.1">SHDN</text>
<text x="104.2" y="86">10</text>
<text x="134.5" y="87.3">TC4420</text>
<text x="161.3" y="87.1">Q5G</text>
<text x="234.5" y="89.4" transform="rotate(-90 234.5 89.4)">Q3S</text>
<text x="242.6" y="89.7">Q2D Q7G</text>
<text x="298.7" y="86.1">IRF3205</text>
<text x="370.7" y="88.5">TRAN-2P3S</text>
<text x="473.8" y="84.6">FB-</text>
<text x="52.3" y="94.5">0.1uF</text>
<text x="89.6" y="93.5">12</text>
<text x="91.7" y="91.1">UC3525A</text>
<text x="126" y="94.5">1uF</text>
<text x="161.3" y="92.3">Q6G</text>
<text x="218.4" y="94.5">10k</text>
<text x="264" y="92.1">10</text>
<text x="342.9" y="94.5">47</text>
<text x="447.1" y="90.9">PI FILTER</text>
<text x="71.1" y="97.1">33k</text>
<text x="112.6" y="101.9" transform="rotate(-90 112.6 101.9)">VBP10</text>
<text x="161.3" y="97.3">Q7G</text>
<text x="237.7" y="98.8">IRF3205</text>
<text x="354.6" y="97.1">0.1uF</text>
<text x="161.3" y="102.4">Q8G</text>
<text x="187.3" y="102.4">Q2G</text>
<text x="203" y="104.8">10</text>
<text x="295.5" y="104.6" transform="rotate(-90 295.5 104.6)">Q7S</text>
<text x="303.6" y="105">Q8D</text>
<text x="63.5" y="109.8">120k</text>
<text x="110.1" y="108.1" transform="rotate(-90 110.1 108.1)">CP10</text>
<text x="120.9" y="109.8">100nF</text>
<text x="279.4" y="109.8">10k</text>
<text x="344.9" y="112.6">Q5D</text>
<text x="234.5" y="117.3" transform="rotate(-90 234.5 117.3)">Q2S</text>
<text x="242.6" y="117.7">Q1D Q8G</text>
<text x="298.7" y="114.1">IRF3205</text>
<text x="344.9" y="117.7">Q6D</text>
<text x="218.4" y="122.5">10k</text>
<text x="264" y="120.1">10</text>
<text x="344.9" y="122.7">Q7D</text>
<text x="187.3" y="130.4">Q1G</text>
<text x="237.7" y="126.8">IRF3205</text>
<text x="344.9" y="127.8">Q8D</text>
<text x="203" y="132.8">10</text>
<text x="295.5" y="132.5" transform="rotate(-90 295.5 132.5)">Q8S</text>
<text x="234.5" y="145.2" transform="rotate(-90 234.5 145.2)">Q1S</text>
<text x="365.3" y="148.6" transform="rotate(-90 365.3 148.6)">+12</text>
<text x="37.9" y="163.4">10k</text>
<text x="90.4" y="165.6">BC547</text>
<text x="344" y="163.5">12V</text>
<text x="56.7" y="171.4" transform="rotate(-90 56.7 171.4)">+12</text>
<text x="57.2" y="168.5">+12</text>
<text x="28.8" y="179" transform="rotate(-90 28.8 179)">P16</text>
<text x="78.7" y="178.3">4.7k</text>
<text x="123.2" y="178.6">+12</text>
<text x="172.3" y="178.6">Q1S</text>
<text x="55.5" y="182.9" transform="rotate(-90 55.5 182.9)">8</text>
<text x="93.3" y="183.1">LED-RED</text>
<text x="104" y="181">1k</text>
<text x="172.3" y="183.7">Q2S</text>
<text x="291.9" y="183.7">FB+</text>
<text x="397.1" y="181.6" transform="rotate(-90 397.1 181.6)">WP1</text>
<text x="49.7" y="187.6">5</text>
<text x="66.1" y="190.1">7</text>
<text x="172.3" y="188.7">Q3S</text>
<text x="226.9" y="191.7" transform="rotate(-90 226.9 191.7)">CP10</text>
<text x="398.6" y="189.9">10k</text>
<text x="22.9" y="193.6">10k</text>
<text x="49.7" y="192.7">6</text>
<text x="58.7" y="196.5">LM358</text>
<text x="88.7" y="195.3">1N4007</text>
<text x="172.3" y="193.9">Q4S</text>
<text x="368.1" y="196.3">10k</text>
<text x="51.6" y="201.9" transform="rotate(-90 51.6 201.9)">+12</text>
<text x="55.5" y="199.3" transform="rotate(-90 55.5 199.3)">4</text>
<text x="172.3" y="198.9">Q5S</text>
<text x="203" y="198.8">0.01</text>
<text x="135.9" y="206.6">VBP10</text>
<text x="172.3" y="204">Q6S</text>
<text x="172.3" y="209.1">Q7S</text>
<text x="211.7" y="209.6" transform="rotate(-90 211.7 209.6)">+12</text>
<text x="227.6" y="206.3">1N4007</text>
<text x="292.5" y="204">FB-</text>
<text x="312.3" y="208">TRAN-2P2S</text>
<text x="358.4" y="205.4">BRIDGE</text>
<text x="50.4" y="213.4" transform="rotate(-90 50.4 213.4)">8</text>
<text x="172.3" y="214.2">Q8S</text>
<text x="198.1" y="211.4">10k</text>
<text x="393.5" y="210.5">100uF</text>
<text x="30.5" y="216.4">10k</text>
<text x="44.6" y="218.1">3</text>
<text x="61" y="220.6">1</text>
<text x="118.4" y="216.4">10uF</text>
<text x="246.2" y="221.7">1k</text>
<text x="44.6" y="223.1">2</text>
<text x="53.6" y="227">LM358</text>
<text x="88.7" y="225.7">1N4007</text>
<text x="213.4" y="224.1">10k</text>
<text x="230.5" y="223.7">LED-ORANGE</text>
<text x="50.4" y="229.8" transform="rotate(-90 50.4 229.8)">4</text>
<text x="185.3" y="230.8">10uF</text>
<text x="227.6" y="231.7">BC557</text>
<text x="78.7" y="236.8">4.7k</text>
<text x="93.3" y="238.9">LED-BLUE</text>
<text x="104" y="236.9">1k</text>
<text x="123.2" y="234.5">+12</text>
<text x="212.3" y="244.4">BC547</text>
<text x="90.4" y="246.9">BC547</text>
<text x="226.9" y="248.7" transform="rotate(-90 226.9 248.7)">+12</text>
<text x="35.4" y="253.4">10k</text>
<text x="59.7" y="252.3">+12</text>
</g>
<g font-size="1.7">
<text x="68" y="110.3" transform="rotate(90 68 110.3)">29%</text>
<text x="41.8" y="168.3">21%</text>
<text x="397.7" y="192.5" transform="rotate(-180 397.7 192.5)">50%</text>
<text x="41.8" y="252.1">24%</text>
</g>
</svg>
